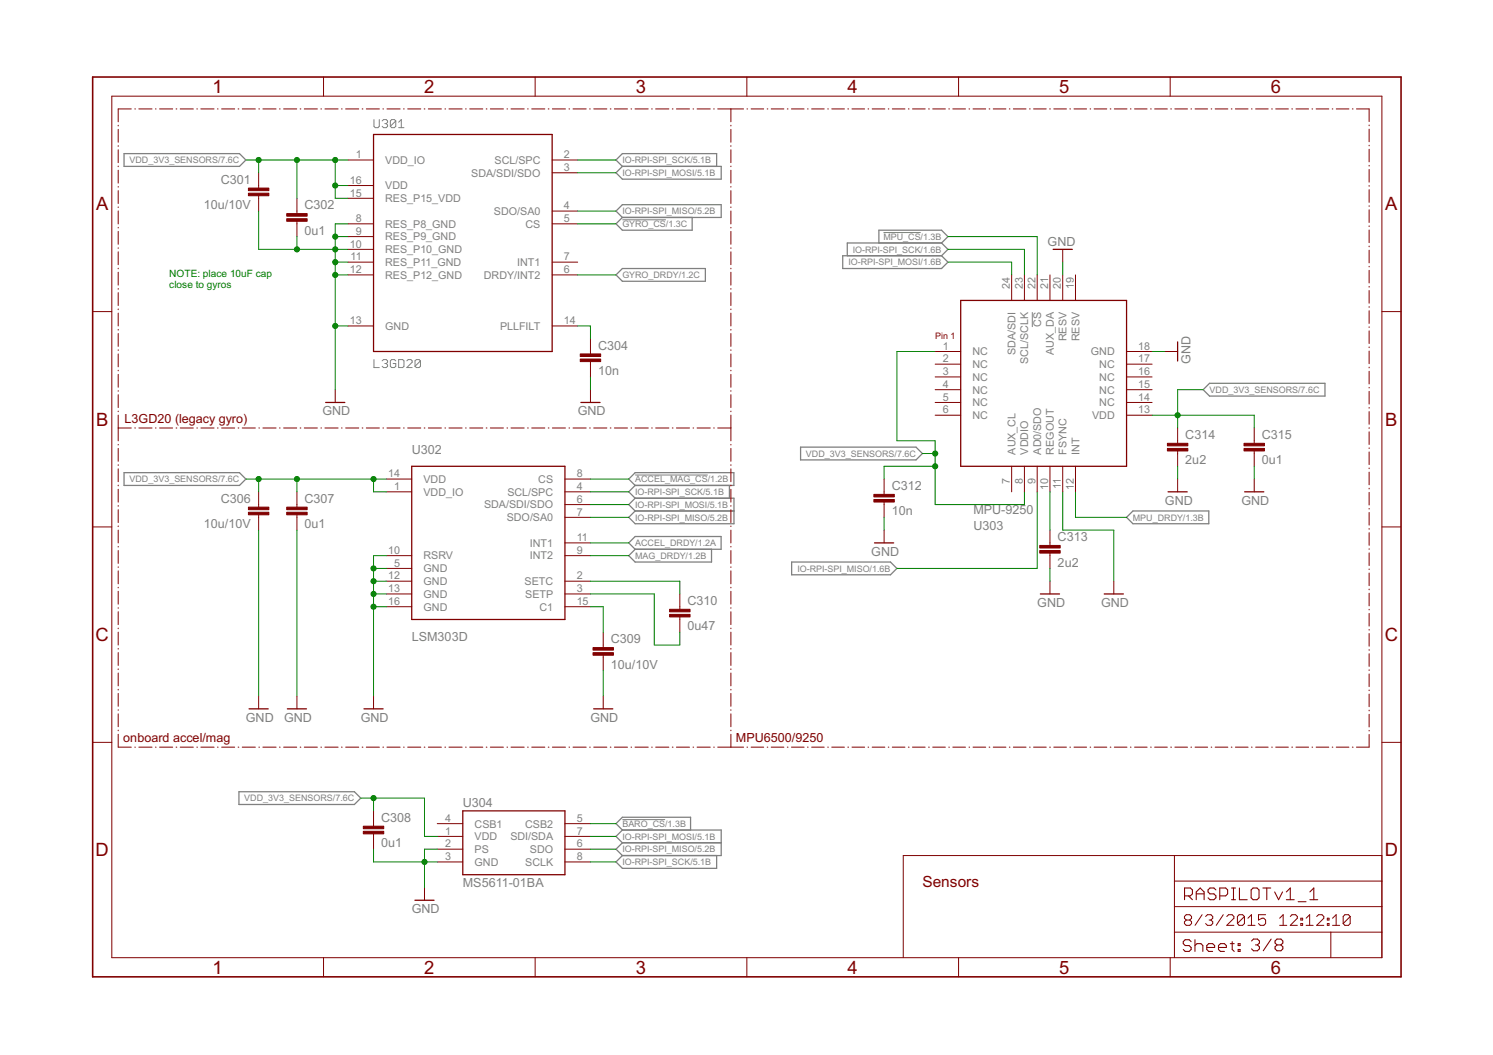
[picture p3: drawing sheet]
<svg xmlns="http://www.w3.org/2000/svg" width="297mm" height="210mm" viewBox="0 0 297 210" stroke-linecap="round" stroke-linejoin="round" font-family="sans-serif">
<g fill="none" stroke="#808080" stroke-width=".2">
<path d="M74.4 23.8v1.3l.3 .3h.5l.3-.3v-1.3M76 24.1l.3-.3h.5l.3 .3v.2l-.3 .3M76.6 24.6h.2M76.8 24.6l.3 .3v.2l-.3 .3h-.5l-.3-.3M78.7 24.1l-.2-.3h-.6l-.2 .3v1M78.7 24.1v1l-.2 .3h-.6l-.2-.3M78.7 24.1l-1 1M79.3 25.4h1.1M79.3 24.3l.5-.5v1.6M123.8 43.7h8.7M175.8 46.3h7.4M74.4 71.5v1.6h1.1"/>
<path d="M76 71.8l.3-.3h.5l.3 .3v.3l-.3 .2M76.6 72.3h.2M76.8 72.3l.3 .3v.3l-.3 .2h-.5l-.3-.2M78.7 71.8l-.2-.3h-.6l-.2 .3v1.1l.2 .2h.6l.2-.2v-.6h-.5M79.3 71.5h.8l.3 .3v1.1l-.3 .2h-.8zM80.9 71.8l.3-.3h.5l.3 .3v.3l-1.1 1h1.1M83.7 71.8v1.1l-.3 .2h-.6l-.2-.2M83.7 71.8l-.3-.3h-.6l-.2 .3v1.1M83.7 71.8l-1.1 1.1M205.4 62.1v3M126.4 94.5h14.4M123.8 163.1h8.5"/>
</g>
<g fill="none" stroke="#808080" stroke-width=".25">
<path d="M24.7 30.6h22.9l1.3 1.2-1.3 1.3h-22.9zM123.8 33.1h19.7v2.5h-19.7l-1.2-1.2zM123.8 33.1l-1.2-1.3 1.2-1.2h18.8v2.5M122.6 42l1.2-1.3h19.7v2.6h-19.7zM122.6 54.7l1.2-1.3h16.5v2.6h-16.5zM123.8 43.3l-1.2 1.2 1.2 1.3h13.9v-2.5M167.7 50.9h19.6l1.3 1.3-1.3 1.2h-19.6zM174.9 48.3v-2.5h12.4l1.3 1.3-1.3 1.2M187.3 48.3h-18.7v2.6M187.3 48.3l1.3 1.3-1.3 1.3M239.4 77.5l1.2-1.2h23v2.5h-23zM24.7 94h22.9l1.3 1.3-1.3 1.3h-22.9z"/>
<path d="M125.1 95.3l1.3-1.3h19.6v2.6h-19.6zM126.4 99.1h19.6v5.1h-19.6l-1.3-1.3 1.3-1.2M126.4 96.6l-1.3 1.3 1.3 1.2M126.4 99.1l-1.3 1.3 1.3 1.3M145.1 96.6v2.5M159.3 89h22.9l1.3 1.2-1.3 1.3h-22.9zM125.1 108l1.3-1.3h17.1v2.6h-17.1zM126.4 109.3l-1.3 1.3 1.3 1.2h15.2v-2.5M126.4 101.7h19.6M157.5 111.8h19.7l1.2 1.3-1.2 1.3h-19.7zM224.1 102.9l1.3-1.2h15.1v2.5h-15.1zM47.5 157.5h23l1.3 1.3-1.3 1.3h-23z"/>
<path d="M123.8 165.1l-1.2-1.2 1.2-1.3h13.6v2.5M123.8 165.1h19.7v5.1h-19.7M123.8 170.2l-1.2 1.3 1.2 1.3h18.8v-2.6M123.8 165.1l-1.2 1.3 1.2 1.3M123.8 167.7h19.7M123.8 167.7l-1.2 1.3 1.2 1.2"/>
</g>
<g fill="none" stroke="#800000" stroke-width=".2">
<path d="M22.2 19.1h252.7v171.4h-252.7zM64.4 15.3v3.8M106.5 15.3v3.8M148.6 15.3v3.8M190.7 15.3v3.8M232.8 15.3v3.8M23.5 24.9v.2M23.5 25.7v2.6M23.5 29v.1M23.5 29.8v2.6M23.5 33v.2M23.5 33.9v2.5"/>
<path d="M23.5 37.1v.1M23.5 37.9v2.6M26.1 21.7h-2.6v2.5M26.8 21.7h.1M27.6 21.7h2.6M30.9 21.7h.2M31.7 21.7h2.7M35 21.7h.2M35.9 21.7h2.6M39.2 21.7h.1M40 21.7h2.6M43.3 21.7h.1"/>
<path d="M44.1 21.7h2.6M47.4 21.7h.1M48.2 21.7h2.6M51.5 34.4v3M51.5 38.9v3.1M51.5 21.7h.1M52.3 21.7h2.6M55.6 21.7h.1M56.4 21.7h2.6M59.1 39.5v3M59.7 21.7h.2M60.5 21.7h2.6"/>
<path d="M63.8 21.7h.2M64.6 21.7h2.7M67.9 21.7h.2M68.8 21.7h2.6M69.2 39.5h5.1M69.2 31.8h5.1M69.2 36.9h5.1M72.1 21.7h.1M72.9 21.7h2.6M76.2 21.7h.1M77 21.7h2.6M80.3 21.7h.1"/>
<path d="M81.1 21.7h2.6M84.4 21.7h.1M85.2 21.7h2.6M88.5 21.7h.1M89.3 21.7h2.6M92.6 21.7h.2M93.5 21.7h2.6M96.7 21.7h.2M97.6 21.7h2.6M100.9 21.7h.1M101.7 21.7h2.6M105 21.7h.1"/>
<path d="M105.8 21.7h2.6M109.1 21.7h.1M109.9 31.8h5M109.9 34.4h5M109.9 21.7h2.6M113.2 21.7h.1M114 21.7h2.6M117.3 21.7h.1M118.1 21.7h2.6M121.4 21.7h.2M122.2 21.7h2.6M125.5 21.7h.2"/>
<path d="M126.3 21.7h2.7M129.6 21.7h.2M130.5 21.7h2.6M133.8 21.7h.1M134.6 21.7h2.6M137.9 21.7h.1M138.7 21.7h2.6M142 21.7h.1M142.8 21.7h5.1M145.4 21.7v2.5M145.4 24.9v.2M145.4 25.7v2.6"/>
<path d="M145.4 29v.1M145.4 29.8v2.6M145.4 33v.2M145.4 33.9v2.5M145.4 37.1v.1M145.4 37.9v2.6M148.6 21.7h.1M149.4 21.7h2.5M152.6 21.7h.2M153.4 21.7h2.6M156.6 21.7h.2M157.5 21.7h2.5"/>
<path d="M160.7 21.7h.1M161.5 21.7h2.5M164.7 21.7h.1M165.5 21.7h2.5M168.7 21.7h.1M169.5 21.7h2.5M172.7 21.7h.1M173.5 21.7h2.5M176.7 21.7h.1M177.5 21.7h2.5M180.7 21.7h.2M181.5 21.7h2.6"/>
<path d="M184.7 21.7h.2M185.6 21.7h2.5M188.8 21.7h.1M189.6 21.7h2.5M192.8 21.7h.1M193.6 21.7h2.5M196.8 21.7h.1M197.6 21.7h2.5M200.8 21.7h.1M201.6 21.7h2.5M204.8 21.7h.2M205.6 21.7h2.6"/>
<path d="M208.8 21.7h.2M209.7 21.7h2.5M212.9 21.7h.1M213.7 21.7h2.5M216.9 21.7h.1M217.7 21.7h2.5M220.9 21.7h.1M221.7 21.7h2.5M224.9 21.7h.1M225.7 21.7h2.5M228.9 21.7h.1M229.7 21.7h2.5"/>
<path d="M232.9 21.7h.2M233.7 21.7h2.6M236.9 21.7h.2M237.8 21.7h2.5M241 21.7h.1M241.8 21.7h2.5M245 21.7h.1M245.8 21.7h2.5M249 21.7h.1M249.8 21.7h2.5M253 21.7h.1M253.8 21.7h2.5"/>
<path d="M257 21.7h.2M257.8 21.7h2.5M261 21.7h.2M261.9 21.7h2.5M265 21.7h.2M265.9 21.7h2.5M269 21.7h.2M269.9 21.7h2.5v2.5M272.4 24.9v.1M272.4 25.7v2.5M272.4 28.9v.1M272.4 29.7v2.5"/>
<path d="M272.4 32.9v.1M272.4 33.7v2.5M272.4 36.9v.2M272.4 37.7v2.6M23.5 41.2v.1M23.5 42v2.6M23.5 45.2v.2M23.5 46v2.6M23.5 49.3v.1M23.5 50.1v2.6M23.5 53.4v.1M23.5 54.2v2.5"/>
<path d="M23.5 57.4v.2M23.5 58.2v2.6M59.1 44v3.1M69.2 52.2h5.1M69.2 44.5h5.1M69.2 47.1h5.1M69.2 49.6h5.1M69.2 54.7h5.1M109.9 52.2h5M109.9 44.5h5M109.9 54.7h5M109.9 42h5"/>
<path d="M145.4 41.2v.1M145.4 42v2.6M145.4 45.2v.2M145.4 46v2.6M145.4 49.3v.1M145.4 50.1v2.6M145.4 53.4v.1M145.4 54.2v2.5M145.4 57.4v.2M145.4 58.2v2.6M201.3 54.7v5.1M203.8 54.7v5.1"/>
<path d="M206.4 54.7v5.1M208.9 54.7v5.1M211.4 49.6v2.6M211.4 54.7v5.1M214 54.7v5.1M272.4 40.9v.2M272.4 41.7v2.6M272.4 44.9v.2M272.4 45.8v2.5M272.4 49v.1M272.4 49.8v2.5M272.4 53v.1"/>
<path d="M272.4 53.8v2.5M272.4 57v.1M272.4 57.8v2.5M18.4 62h3.8M23.5 61.5v.1M23.5 62.3v2.6M23.5 65.5v.2M23.5 66.4v2.5M23.5 69.6v.1M23.5 70.4v2.6M23.5 73.7v.1M23.5 74.5v2.5"/>
<path d="M23.5 77.7v.2M23.5 78.5v2.6M66.7 77.5v2.6M69.2 64.9h5.1M109.9 64.9h5M117.5 67.4v3M117.5 71.9v3.1M117.5 77.5v2.6M145.4 61.5v.1M145.4 62.3v2.6M145.4 65.5v.2M145.4 66.4v2.5"/>
<path d="M145.4 69.6v.1M145.4 70.4v2.6M145.4 73.7v.1M145.4 74.5v2.5M145.4 77.7v.2M145.4 78.5v2.6M186.1 69.9h5M186.1 72.5h5M186.1 75h5M186.1 77.5h5M224.1 69.9h5.1M224.1 72.5h5.1"/>
<path d="M224.1 75h5.1M224.1 77.5h5.1M231.8 69.9h2.5M272.4 61v.2M272.4 61.8v2.5M272.4 65v.2M272.4 65.8v2.5M272.4 69v.2M272.4 69.8v2.6M272.4 73v.2M272.4 73.9v2.5M272.4 77.1v.1"/>
<path d="M272.4 77.9v2.5M274.9 62h3.8M23.5 81.8v.1M23.5 82.6v5.1M23.5 88.4v.1M23.5 89.2v2.6M23.5 92.5v.1M23.5 93.3v2.5M23.5 96.5v.2M23.5 97.3v2.6M23.5 85.2h2.6M26.8 85.2h.1"/>
<path d="M27.6 85.2h2.6M30.9 85.2h.2M31.7 85.2h2.7M35 85.2h.2M35.9 85.2h2.6M39.2 85.2h.1M40 85.2h2.6M43.3 85.2h.1M44.1 85.2h2.6M47.4 85.2h.1M48.2 85.2h2.6M51.5 97.9v3"/>
<path d="M51.5 85.2h.1M52.3 85.2h2.6M55.6 85.2h.1M56.4 85.2h2.6M59.1 97.9v3M59.7 85.2h.2M60.5 85.2h2.6M63.8 85.2h.2M64.6 85.2h2.7M67.9 85.2h.2M68.8 85.2h2.6M72.1 85.2h.1"/>
<path d="M72.9 85.2h2.6M76.2 85.2h.1M76.9 95.3h5M76.9 97.9h5M77 85.2h2.6M80.3 85.2h.1M81.1 85.2h2.6M84.4 85.2h.1M85.2 85.2h2.6M88.5 85.2h.1M89.3 85.2h2.6M92.6 85.2h.2"/>
<path d="M93.5 85.2h2.6M96.7 85.2h.2M97.6 85.2h2.6M100.9 85.2h.1M101.7 85.2h2.6M105 85.2h.1M105.8 85.2h2.6M109.1 85.2h.1M109.9 85.2h2.6M112.4 95.3h5.1M112.4 97.9h5.1M113.2 85.2h.1"/>
<path d="M114 85.2h2.6M117.3 85.2h.1M118.1 85.2h2.6M121.4 85.2h.2M122.2 85.2h2.6M125.5 85.2h.2M126.3 85.2h2.7M129.6 85.2h.2M130.5 85.2h2.6M133.8 85.2h.1M134.6 85.2h2.6M137.9 85.2h.1"/>
<path d="M138.7 85.2h2.6M142 85.2h.1M142.8 85.2h2.6M145.4 81.8v.1M145.4 82.6v5.1M145.4 88.4v.1M145.4 89.2v2.6M145.4 92.5v.1M145.4 93.3v2.5M145.4 96.5v.2M145.4 97.3v2.6M175.9 95.3v3.1"/>
<path d="M175.9 99.9v3M186.1 82.6h5M186.1 80.1h5M201.3 92.8v5.1M203.8 92.8v5.1M206.4 92.8v5.1M208.9 92.8v5.1M211.4 92.8v5.1M214 92.8v5.1M224.1 82.6h5.1M224.1 80.1h5.1M234.3 85.2v3"/>
<path d="M234.3 89.7v3.1M234.3 95.3v2.6M249.5 85.2v3M249.5 89.7v3.1M249.5 95.3v2.6M272.4 81.1v.1M272.4 81.9v2.5M272.4 85.1v.1M272.4 85.9v2.5M272.4 89.1v.1M272.4 89.9v2.5M272.4 93.1v.2"/>
<path d="M272.4 93.9v2.6M272.4 97.1v.2M272.4 98v2.5M18.4 104.8h3.8M23.5 100.6v.1M23.5 101.4v2.6M23.5 104.6v.2M23.5 105.5v2.5M23.5 108.7v.1M23.5 109.5v2.6M23.5 112.8v.1M23.5 113.6v2.6"/>
<path d="M23.5 116.8v.2M23.5 117.6v2.6M51.5 102.4v3.1M59.1 102.4v3.1M76.9 118.2h5M76.9 115.6h5M76.9 113.1h5M76.9 110.6h5M112.4 118.2h5.1M112.4 115.6h5.1M112.4 100.4h5.1M112.4 102.9h5.1"/>
<path d="M112.4 108h5.1M112.4 110.6h5.1M135.3 118.2v3M145.4 100.6v.1M145.4 101.4v2.6M145.4 104.6v.2M145.4 105.5v2.5M145.4 108.7v.1M145.4 109.5v2.6M145.4 112.8v.1M145.4 113.6v2.6M145.4 116.8v.2"/>
<path d="M145.4 117.6v2.6M175.9 105.5v2.5M208.9 105.5v3M208.9 110v3.1M208.9 115.6v2.6M221.6 115.6v2.6M272.4 101.2v.1M272.4 102v2.5M272.4 105.2v.1M272.4 106v2.5M272.4 109.2v.1M272.4 110v2.5"/>
<path d="M272.4 113.2v.1M272.4 114v2.5M272.4 117.2v.1M272.4 118v2.5M274.9 104.8h3.8M23.5 120.9v.1M23.5 121.7v2.6M23.5 125v.1M23.5 125.8v2.5M23.5 129v.2M23.5 129.8v2.6M23.5 133.1v.1"/>
<path d="M23.5 133.9v2.6M23.5 137.1v.2M23.5 138v2.5M51.5 138.5v2.5M59.1 138.5v2.5M74.3 138.5v2.5M76.9 120.7h5M112.4 120.7h5.1M120 125.8v3M120 130.4v3M120 138.5v2.5M135.3 122.7v3.1"/>
<path d="M145.4 120.9v.1M145.4 121.7v2.6M145.4 125v.1M145.4 125.8v2.5M145.4 129v.2M145.4 129.8v2.6M145.4 133.1v.1M145.4 133.9v2.6M145.4 137.1v.2M145.4 138v2.5M272.4 121.2v.1M272.4 122v2.6"/>
<path d="M272.4 125.2v.2M272.4 126v2.6M272.4 129.2v.2M272.4 130.1v2.5M272.4 133.3v.1M272.4 134.1v2.5M272.4 137.3v.1M272.4 138.1v2.5M18.4 147.7h3.8M23.5 141.2v.1M23.5 142v2.6M23.5 145.3v.1"/>
<path d="M23.5 146.1v2.6h2.6M26.8 148.7h.1M27.6 148.7h2.6M30.9 148.7h.2M31.7 148.7h2.7M35 148.7h.2M35.9 148.7h2.6M39.2 148.7h.1M40 148.7h2.6M43.3 148.7h.1M44.1 148.7h2.6M47.4 148.7h.1"/>
<path d="M48.2 148.7h2.6M51.5 148.7h.1M52.3 148.7h2.6M55.6 148.7h.1M56.4 148.7h2.6M59.7 148.7h.2M60.5 148.7h2.6M63.8 148.7h.2M64.6 148.7h2.7M67.9 148.7h.2M68.8 148.7h2.6M72.1 148.7h.1"/>
<path d="M72.9 148.7h2.6M76.2 148.7h.1M77 148.7h2.6M80.3 148.7h.1M81.1 148.7h2.6M84.4 148.7h.1M85.2 148.7h2.6M88.5 148.7h.1M89.3 148.7h2.6M92.6 148.7h.2M93.5 148.7h2.6M96.7 148.7h.2"/>
<path d="M97.6 148.7h2.6M100.9 148.7h.1M101.7 148.7h2.6M105 148.7h.1M105.8 148.7h2.6M109.1 148.7h.1M109.9 148.7h2.6M113.2 148.7h.1M114 148.7h2.6M117.3 148.7h.1M118.1 148.7h2.6M121.4 148.7h.2"/>
<path d="M122.2 148.7h2.6M125.5 148.7h.2M126.3 148.7h2.7M129.6 148.7h.2M130.5 148.7h2.6M133.8 148.7h.1M134.6 148.7h2.6M137.9 148.7h.1M138.7 148.7h2.6M142 148.7h.1M142.8 148.7h5.1M145.4 141.2v.1"/>
<path d="M145.4 142v2.6M145.4 145.3v.1M145.4 146.1v2.6M148.6 148.7h.1M149.4 148.7h2.5M152.6 148.7h.2M153.4 148.7h2.6M156.6 148.7h.2M157.5 148.7h2.5M160.7 148.7h.1M161.5 148.7h2.5M164.7 148.7h.1"/>
<path d="M165.5 148.7h2.5M168.7 148.7h.1M169.5 148.7h2.5M172.7 148.7h.1M173.5 148.7h2.5M176.7 148.7h.1M177.5 148.7h2.5M180.7 148.7h.2M181.5 148.7h2.6M184.7 148.7h.2M185.6 148.7h2.5M188.8 148.7h.1"/>
<path d="M189.6 148.7h2.5M192.8 148.7h.1M193.6 148.7h2.5M196.8 148.7h.1M197.6 148.7h2.5M200.8 148.7h.1M201.6 148.7h2.5M204.8 148.7h.2M205.6 148.7h2.6M208.8 148.7h.2M209.7 148.7h2.5M212.9 148.7h.1"/>
<path d="M213.7 148.7h2.5M216.9 148.7h.1M217.7 148.7h2.5M220.9 148.7h.1M221.7 148.7h2.5M224.9 148.7h.1M225.7 148.7h2.5M228.9 148.7h.1M229.7 148.7h2.5M232.9 148.7h.2M233.7 148.7h2.6M236.9 148.7h.2"/>
<path d="M237.8 148.7h2.5M241 148.7h.1M241.8 148.7h2.5M245 148.7h.1M245.8 148.7h2.5M249 148.7h.1M249.8 148.7h2.5M253 148.7h.1M253.8 148.7h2.5M257 148.7h.2M257.8 148.7h2.5M261 148.7h.2"/>
<path d="M261.9 148.7h2.5M265 148.7h.2M265.9 148.7h2.5M269 148.7h.2M272.4 146.1v2.6h-2.5M272.4 141.3v.1M272.4 142.1v2.5M272.4 145.3v.1M274.9 147.7h3.8M74.3 161.3v3.1M74.3 165.9v3.1M84.5 176.6v2.5"/>
<path d="M87 163.9h5.1M87 166.4h5.1M87 169h5.1M87 171.5h5.1M112.4 163.9h5.1M112.4 166.4h5.1M112.4 169h5.1M112.4 171.5h5.1M233.7 170.2v20.3M233.7 175.3h41.2M274.9 170.2h-95.2v20.3M64.4 190.5v3.9"/>
<path d="M106.5 190.5v3.9M148.6 190.5v3.9M190.7 190.5v3.9M232.8 190.5v3.9M233.7 185.5h41.2M233.7 180.4h41.2M236 183l-.4-.3v-.3l.4-.4h.7l.4 .4v.3l-.4 .3M236 183l-.4 .4v.3l.4 .4h.7l.4-.4v-.3l-.4-.4M236 183h.7M239.2 182l-1.4 2.1M239.9 182.4l.3-.4h.7l.4 .4v.3l-.4 .3M240.6 183h.3"/>
<path d="M240.9 183l.4 .4v.3l-.4 .4h-.7l-.3-.4M243.4 182l-1.4 2.1M244.1 182.4l.3-.4h.7l.4 .4v.3l-1.4 1.4h1.4M247.6 182.4l-.4-.4h-.7l-.3 .4v1.3M247.6 182.4v1.3l-.4 .4h-.7l-.3-.4M247.6 182.4l-1.4 1.3M248.3 184.1h1.4M248.3 182.7l.7-.7v2.1M251.8 182h-1.4v1l.7-.3h.3l.4 .3v.7l-.4 .4h-.7l-.3-.4M254.6 184.1h1.4M254.6 182.7l.7-.7v2.1M256.7 182.4l.3-.4h.8l.3 .4v.3l-1.4 1.4h1.4"/>
<path d="M258.8 183.7h.4v.4h-.4zM258.8 182.7h.4v.3h-.4zM259.9 184.1h1.4M259.9 182.7l.7-.7v2.1M262 182.4l.3-.4h.7l.4 .4v.3l-1.4 1.4h1.4M264.1 183.7h.3v.4h-.3zM264.1 182.7h.3v.3h-.3zM264.8 185.5v5M265.1 184.1h1.4M265.1 182.7l.7-.7v2.1M268.6 182.4l-.3-.4h-.7l-.4 .4v1.3M268.6 182.4v1.3l-.3 .4h-.7l-.4-.4"/>
<path d="M268.6 182.4l-1.4 1.3"/>
</g>
<g fill="none" stroke="#800000" stroke-width=".21">
<path d="M235.7 178.2h1.1l.4-.4v-.7l-.4-.4h-1.1v2.3M236.5 178.2l.7 .8M238 179v-1.5l.8-.8 .8 .8v1.5M238 177.8h1.6M241.9 177.1l-.4-.4h-.8l-.4 .4v.4l.4 .3h.8l.4 .4v.4l-.4 .4h-.8l-.4-.4M242.7 178.2h1.2l.3-.4v-.7l-.3-.4h-1.2v2.3M245 176.7h.8M245 179h.8M245.4 176.7v2.3M246.6 176.7v2.3h1.5M249.3 176.7h.8l.4 .4v1.5l-.4 .4h-.8l-.4-.4v-1.5zM251.2 176.7h1.6"/>
<path d="M252 176.7v2.3M253.6 177.5l.8 1.5 .8-1.5M255.9 179h1.6M255.9 177.5l.8-.8v2.3M258.3 179.4h1.5M260.6 179h1.6M260.6 177.5l.8-.8v2.3M237 187.3l-.4-.3h-.8l-.4 .3v.4l.4 .4h.8l.4 .4v.4l-.4 .4h-.8l-.4-.4M237.7 187v2.3M237.7 188.1l.4-.4h.8l.4 .4v1.2M240.1 188.5h1.6v-.4l-.4-.4h-.8l-.4 .4v.8l.4 .4h.8M242.4 188.5h1.6v-.4l-.4-.4h-.8l-.4 .4v.8l.4 .4h.8"/>
<path d="M244.8 187.7h.8M245.2 187.3v1.6l.4 .4M246.3 187.7h.4v.4h-.4zM246.3 188.9h.4v.4h-.4zM249 187.2l.4-.4h.8l.4 .4v.4l-.4 .4M249.8 188h.4M250.2 188l.4 .4v.4l-.4 .4h-.8l-.4-.4M252.9 186.8l-1.6 2.4M254.1 188l-.4-.4v-.4l.4-.4h.7l.4 .4v.4l-.4 .4M254.1 188h.7M254.1 188l-.4 .4v.4l.4 .4h.7l.4-.4v-.4l-.4-.4"/>
</g>
<path d="M18.4 15.3h260.3v179.1h-260.3z" fill="none" stroke="#800000" stroke-width=".32"/>
<g fill="#800000" stroke="#800000" stroke-width=".2">
<path d="M118 129.9h4v.5h-4z"/>
<path d="M118 128.8h4v.5h-4z"/>
<path d="M72.3 165.4h4v.5h-4z"/>
<path d="M72.3 164.4h4v.5h-4z"/>
<path d="M57 101.9h4.1v.5h-4.1z"/>
<path d="M57 100.9h4.1v.5h-4.1z"/>
<path d="M133.2 122.2h4.1v.5h-4.1z"/>
<path d="M133.2 121.2h4.1v.5h-4.1z"/>
<path d="M49.4 101.9h4.1v.5h-4.1z"/>
<path d="M49.4 100.9h4.1v.5h-4.1z"/>
<path d="M57 43.5h4.1v.5h-4.1z"/>
<path d="M57 42.5h4.1v.5h-4.1z"/>
<path d="M115.4 71.4h4.1v.5h-4.1z"/>
<path d="M115.4 70.4h4.1v.5h-4.1z"/>
<path d="M49.4 38.4h4.1v.5h-4.1z"/>
<path d="M49.4 37.4h4.1v.5h-4.1z"/>
<path d="M173.9 99.4h4v.5h-4z"/>
<path d="M173.9 98.4h4v.5h-4z"/>
<path d="M232.3 89.2h4v.5h-4z"/>
<path d="M232.3 88.2h4v.5h-4z"/>
<path d="M247.5 89.2h4.1v.5h-4.1z"/>
<path d="M247.5 88.2h4.1v.5h-4.1z"/>
<path d="M206.9 109.5h4v.5h-4z"/>
<path d="M206.9 108.5h4v.5h-4z"/>
</g>
<g fill="none" stroke="#800000" stroke-width=".25">
<path d="M74.3 26.8h35.6v43.1h-35.6zM191.1 59.8h33v33h-33zM209.5 49.6h3.8M234.3 68v3.8M64.8 80.1h3.8M81.9 92.8h30.5v30.5h-30.5zM115.6 80.1h3.8M232.4 97.9h3.8M247.6 97.9h3.8M174 108h3.8M207 118.2h3.8M219.7 118.2h3.8"/>
<path d="M49.6 141h3.8M57.2 141h3.8M72.4 141h3.8M118.1 141h3.8M82.5 179.1h3.9M92.1 161.3h20.3v12.7h-20.3z"/>
</g>
<g fill="none" stroke="#008000" stroke-width=".2">
<path d="M48.9 31.8h20.3M51.5 31.8v2.6M59.1 31.8v7.7M66.7 31.8v7.7h2.5M66.7 36.9h2.5M114.9 31.8h7.7M114.9 34.4h7.7M51.5 42v7.6h17.7M59.1 47.1v2.5M66.7 47.1h2.5M66.7 52.2h2.5M66.7 54.7h2.5"/>
<path d="M69.2 44.5h-2.5v33M114.9 44.5h7.7M114.9 54.7h7.7M114.9 42h7.7M188.6 47.1h17.8v7.6M188.6 49.6h15.2v5.1M188.6 52.2h12.7v2.5M211.4 52.2v2.5M66.7 64.9h2.5M114.9 64.9h2.6v2.5M117.5 75v2.5M186.1 69.9h-7.7v17.8h7.7v12.7h17.7v-2.5"/>
<path d="M229.2 69.9h2.6M239.4 77.5h-5.1v7.7M48.9 95.3h28M51.5 95.3v2.6M59.1 95.3v2.6M74.3 95.3v2.6h2.6M117.5 95.3h7.6M117.5 97.9h7.6M183.5 90.2h2.6M186.1 92.8h-10.2v2.5M206.4 97.9v15.2h-28M208.9 97.9v7.6"/>
<path d="M211.4 97.9v7.6h10.2v10.1M214 97.9v5h10.1M229.2 82.6h20.3v2.6M234.3 92.8v2.5M249.5 92.8v2.5M51.5 105.5v33M59.1 105.5v33M74.3 113.1h2.6M74.3 115.6h2.6M74.3 118.2h2.6M76.9 110.6h-2.6v27.9M117.5 110.6h7.6"/>
<path d="M117.5 115.6h17.8v2.6M117.5 118.2h12.7v10.1h5.1v-2.5M117.5 100.4h7.6M117.5 108h7.6M117.5 102.9h7.6M175.9 102.9v2.6M208.9 113.1v2.5M74.3 120.7h2.6M117.5 120.7h2.5v5.1M120 133.4v5.1M71.8 158.8h12.7v7.6h2.5M74.3 158.8v2.5"/>
<path d="M74.3 169v2.5h12.7M87 169h-2.5v7.6M117.5 171.5h5.1M117.5 169h5.1M117.5 166.4h5.1M117.5 163.9h5.1"/>
</g>
<g fill="#008000" stroke="#008000" stroke-width=".2">
<circle cx="84.5" cy="171.5" r=".51"/>
<circle cx="74.3" cy="120.7" r=".51"/>
<circle cx="74.3" cy="118.2" r=".51"/>
<circle cx="74.3" cy="115.6" r=".51"/>
<circle cx="74.3" cy="113.1" r=".51"/>
<circle cx="66.7" cy="47.1" r=".51"/>
<circle cx="66.7" cy="49.6" r=".51"/>
<circle cx="66.7" cy="52.2" r=".51"/>
<circle cx="66.7" cy="54.7" r=".51"/>
<circle cx="66.7" cy="64.9" r=".51"/>
<circle cx="59.1" cy="49.6" r=".51"/>
<circle cx="74.3" cy="158.8" r=".51"/>
<circle cx="51.5" cy="95.3" r=".51"/>
<circle cx="59.1" cy="95.3" r=".51"/>
<circle cx="74.3" cy="95.3" r=".51"/>
<circle cx="59.1" cy="31.8" r=".51"/>
<circle cx="66.7" cy="31.8" r=".51"/>
<circle cx="51.5" cy="31.8" r=".51"/>
<circle cx="66.7" cy="36.9" r=".51"/>
<circle cx="234.3" cy="82.6" r=".51"/>
<circle cx="186.1" cy="92.8" r=".51"/>
<circle cx="186.1" cy="90.2" r=".51"/>
</g>
<g font-size="4.1" fill="#800000">
<text x="42.3" y="18.5">1</text>
<text x="84.4" y="18.5">2</text>
<text x="126.5" y="18.5">3</text>
<text x="168.6" y="18.5">4</text>
<text x="210.7" y="18.5">5</text>
<text x="252.9" y="18.5">6</text>
<text x="19.1" y="41.9">A</text>
<text x="275.6" y="41.9">A</text>
<text x="19.1" y="84.7">B</text>
<text x="275.6" y="84.7">B</text>
<text x="19" y="127.6">C</text>
<text x="275.5" y="127.6">C</text>
<text x="19" y="170.4">D</text>
<text x="275.5" y="170.4">D</text>
<text x="42.3" y="193.7">1</text>
<text x="84.4" y="193.7">2</text>
<text x="126.5" y="193.7">3</text>
<text x="168.6" y="193.7">4</text>
<text x="210.7" y="193.7">5</text>
<text x="252.9" y="193.7">6</text>
</g>
<text font-size="3.4" fill="#800000" x="183.5" y="176.6">Sensors</text>
<g font-size="2.8" fill="#808080">
<text x="40.6" y="41.6">10u/10V</text>
<text x="43.9" y="36.5">C301</text>
<text x="60.6" y="41.6">C302</text>
<text x="60.6" y="46.7">0u1</text>
<text x="208.4" y="48.8">GND</text>
<text x="119" y="69.5">C304</text>
<text x="119" y="74.6">10n</text>
<text x="236.8" y="72.5" transform="rotate(-90 236.8 72.5)">GND</text>
<text x="64.1" y="82.6">GND</text>
<text x="114.9" y="82.6">GND</text>
<text x="235.8" y="87.3">C314</text>
<text x="251.1" y="87.3">C315</text>
<text x="81.9" y="90.2">U302</text>
<text x="235.8" y="92.4">2u2</text>
<text x="251.1" y="92.4">0u1</text>
<text x="43.9" y="100">C306</text>
<text x="60.6" y="100">C307</text>
<text x="177.4" y="97.5">C312</text>
<text x="231.8" y="100.4">GND</text>
<text x="247" y="100.4">GND</text>
<text x="40.6" y="105.1">10u/10V</text>
<text x="60.6" y="105.1">0u1</text>
<text x="177.4" y="102.6">10n</text>
<text x="193.7" y="102.2">MPU-9250</text>
<text x="193.7" y="105.5">U303</text>
<text x="210.4" y="107.6">C313</text>
<text x="173.3" y="110.6">GND</text>
<text x="210.4" y="112.7">2u2</text>
<text x="136.8" y="125.4">0u47</text>
<text x="136.8" y="120.3">C310</text>
<text x="206.4" y="120.7">GND</text>
<text x="219.1" y="120.7">GND</text>
<text x="81.9" y="127.6">LSM303D</text>
<text x="121.5" y="127.9">C309</text>
<text x="121.5" y="133">10u/10V</text>
<text x="48.9" y="143.6">GND</text>
<text x="56.5" y="143.6">GND</text>
<text x="71.8" y="143.6">GND</text>
<text x="117.5" y="143.6">GND</text>
<text x="92.1" y="160.6">U304</text>
<text x="75.8" y="163.5">C308</text>
<text x="75.8" y="168.6">0u1</text>
<text x="92.1" y="176.6">MS5611-01BA</text>
<text x="81.9" y="181.7">GND</text>
</g>
<g font-size="2.8" fill="#800000">
<text x="24.8" y="84.1">L3GD20 (legacy gyro)</text>
<text x="24.5" y="147.6">onboard accel/mag</text>
<text x="146.4" y="147.6">MPU6500/9250</text>
</g>
<g font-size="2.4" fill="#808080">
<text x="70.8" y="31.5">1</text>
<text x="76.6" y="32.6">VDD_IO</text>
<text x="93.8" y="35.1">SDA/SDI/SDO</text>
<text x="98.4" y="32.6">SCL/SPC</text>
<text x="112.2" y="31.5">2</text>
<text x="112.2" y="34">3</text>
<text x="69.6" y="39.1">15</text>
<text x="69.6" y="36.6">16</text>
<text x="76.6" y="40.2">RES_P15_VDD</text>
<text x="76.6" y="37.7">VDD</text>
<text x="112.2" y="41.6">4</text>
<text x="70.8" y="44.2">8</text>
<text x="70.8" y="46.7">9</text>
<text x="76.6" y="45.3">RES_P8_GND</text>
<text x="76.6" y="47.8">RES_P9_GND</text>
<text x="98.3" y="42.8">SDO/SA0</text>
<text x="104.6" y="45.3">CS</text>
<text x="112.2" y="44.2">5</text>
<text x="69.6" y="49.3">10</text>
<text x="69.7" y="51.8">11</text>
<text x="76.6" y="52.9">RES_P11_GND</text>
<text x="76.6" y="50.4">RES_P10_GND</text>
<text x="102.9" y="52.9">INT1</text>
<text x="112.2" y="51.8">7</text>
<text x="69.6" y="54.3">12</text>
<text x="76.6" y="55.4">RES_P12_GND</text>
<text x="96.3" y="55.5">DRDY/INT2</text>
<text x="112.2" y="54.3">6</text>
<text x="200.9" y="57.4" transform="rotate(-90 200.9 57.4)">24</text>
<text x="203.5" y="57.4" transform="rotate(-90 203.5 57.4)">23</text>
<text x="206" y="57.4" transform="rotate(-90 206 57.4)">22</text>
<text x="208.5" y="57.4" transform="rotate(-90 208.5 57.4)">21</text>
<text x="211.1" y="57.4" transform="rotate(-90 211.1 57.4)">20</text>
<text x="213.6" y="57.4" transform="rotate(-90 213.6 57.4)">19</text>
<text x="69.6" y="64.5">13</text>
<text x="76.6" y="65.6">GND</text>
<text x="99.5" y="65.6">PLLFILT</text>
<text x="112.2" y="64.5">14</text>
<text x="207.1" y="65.1" transform="rotate(-90 207.1 65.1)">CS</text>
<text x="187.6" y="69.6">1</text>
<text x="193.5" y="70.7">NC</text>
<text x="202" y="70.6" transform="rotate(-90 202 70.6)">SDA/SDI</text>
<text x="209.7" y="70.6" transform="rotate(-90 209.7 70.6)">AUX_DA</text>
<text x="212.2" y="67.9" transform="rotate(-90 212.2 67.9)">RESV</text>
<text x="214.7" y="67.9" transform="rotate(-90 214.7 67.9)">RESV</text>
<text x="217" y="70.7">GND</text>
<text x="226.5" y="69.6">18</text>
<text x="187.6" y="72.1">2</text>
<text x="187.6" y="74.6">3</text>
<text x="187.6" y="77.2">4</text>
<text x="193.5" y="73.2">NC</text>
<text x="193.5" y="75.8">NC</text>
<text x="204.6" y="72.4" transform="rotate(-90 204.6 72.4)">SCL/SCLK</text>
<text x="218.7" y="73.2">NC</text>
<text x="218.7" y="75.8">NC</text>
<text x="226.5" y="77.2">15</text>
<text x="226.5" y="72.1">17</text>
<text x="226.5" y="74.6">16</text>
<text x="187.6" y="79.7">5</text>
<text x="187.6" y="82.3">6</text>
<text x="193.5" y="78.3">NC</text>
<text x="193.5" y="80.8">NC</text>
<text x="193.5" y="83.4">NC</text>
<text x="217.3" y="83.4">VDD</text>
<text x="218.7" y="80.8">NC</text>
<text x="218.7" y="78.3">NC</text>
<text x="226.5" y="82.3">13</text>
<text x="226.5" y="79.7">14</text>
<text x="77.2" y="95">14</text>
<text x="114.7" y="95">8</text>
<text x="202" y="90.4" transform="rotate(-90 202 90.4)">AUX_CL</text>
<text x="204.6" y="90.4" transform="rotate(-90 204.6 90.4)">VDDIO</text>
<text x="207.1" y="90.4" transform="rotate(-90 207.1 90.4)">AD0/SDO</text>
<text x="209.7" y="90.4" transform="rotate(-90 209.7 90.4)">REGOUT</text>
<text x="212.2" y="90.4" transform="rotate(-90 212.2 90.4)">FSYNC</text>
<text x="214.7" y="90.4" transform="rotate(-90 214.7 90.4)">INT</text>
<text x="78.4" y="97.5">1</text>
<text x="84.3" y="96.1">VDD</text>
<text x="84.3" y="98.6">VDD_IO</text>
<text x="96.3" y="101.2">SDA/SDI/SDO</text>
<text x="100.9" y="98.6">SCL/SPC</text>
<text x="107.1" y="96.1">CS</text>
<text x="114.7" y="97.5">4</text>
<text x="114.7" y="100">6</text>
<text x="200.9" y="96.3" transform="rotate(-90 200.9 96.3)">7</text>
<text x="203.5" y="96.3" transform="rotate(-90 203.5 96.3)">8</text>
<text x="206" y="96.3" transform="rotate(-90 206 96.3)">9</text>
<text x="208.5" y="97.5" transform="rotate(-90 208.5 97.5)">10</text>
<text x="211.1" y="97.3" transform="rotate(-90 211.1 97.3)">11</text>
<text x="213.6" y="97.5" transform="rotate(-90 213.6 97.5)">12</text>
<text x="100.8" y="103.7">SDO/SA0</text>
<text x="114.7" y="102.6">7</text>
<text x="114.7" y="107.7">11</text>
<text x="77.2" y="110.2">10</text>
<text x="78.4" y="112.7">5</text>
<text x="84.3" y="113.9">GND</text>
<text x="84.3" y="111.3">RSRV</text>
<text x="105.4" y="108.8">INT1</text>
<text x="105.4" y="111.3">INT2</text>
<text x="114.7" y="110.2">9</text>
<text x="77.2" y="117.8">13</text>
<text x="77.2" y="115.3">12</text>
<text x="84.3" y="118.9">GND</text>
<text x="84.3" y="116.4">GND</text>
<text x="104.4" y="116.4">SETC</text>
<text x="104.5" y="118.9">SETP</text>
<text x="114.7" y="117.8">3</text>
<text x="114.7" y="115.3">2</text>
<text x="77.2" y="120.4">16</text>
<text x="84.3" y="121.5">GND</text>
<text x="107.3" y="121.5">C1</text>
<text x="114.7" y="120.4">15</text>
<text x="88.6" y="163.5">4</text>
<text x="88.6" y="166.1">1</text>
<text x="94.4" y="164.6">CSB1</text>
<text x="94.4" y="167.2">VDD</text>
<text x="101.5" y="167.2">SDI/SDA</text>
<text x="104.5" y="164.6">CSB2</text>
<text x="114.7" y="166.1">7</text>
<text x="114.7" y="163.5">5</text>
<text x="88.6" y="168.6">2</text>
<text x="88.6" y="171.1">3</text>
<text x="94.4" y="169.7">PS</text>
<text x="94.4" y="172.3">GND</text>
<text x="104.5" y="172.3">SCLK</text>
<text x="105.4" y="169.7">SDO</text>
<text x="114.7" y="171.1">8</text>
<text x="114.7" y="168.6">6</text>
</g>
<g font-size="2.2" fill="#008000">
<text x="33.7" y="55.1">NOTE: place 10uF cap</text>
<text x="33.7" y="57.2">close to gyros</text>
</g>
<g font-size="2" fill="#808080">
<text x="25.8" y="32.5">VDD_3V3_SENSORS/7.6C</text>
<text x="123.8" y="32.5">IO-RPI-SPI_SCK/5.1B</text>
<text x="123.8" y="35">IO-RPI-SPI_MOSI/5.1B</text>
<text x="123.8" y="45.2">GYRO_CS/1.3C</text>
<text x="123.8" y="42.6">IO-RPI-SPI_MISO/5.2B</text>
<text x="175.8" y="47.7">MPU_CS/1.3B</text>
<text x="168.8" y="52.8">IO-RPI-SPI_MOSI/1.6B</text>
<text x="169.6" y="50.2">IO-RPI-SPI_SCK/1.6B</text>
<text x="123.8" y="55.3">GYRO_DRDY/1.2C</text>
<text x="240.6" y="78.2">VDD_3V3_SENSORS/7.6C</text>
<text x="25.8" y="96">VDD_3V3_SENSORS/7.6C</text>
<text x="126.4" y="96">ACCEL_MAG_CS/1.2B</text>
<text x="160.4" y="90.9">VDD_3V3_SENSORS/7.6C</text>
<text x="126.4" y="98.5">IO-RPI-SPI_SCK/5.1B</text>
<text x="126.4" y="101">IO-RPI-SPI_MOSI/5.1B</text>
<text x="126.4" y="103.6">IO-RPI-SPI_MISO/5.2B</text>
<text x="225.4" y="103.6">MPU_DRDY/1.3B</text>
<text x="126.4" y="108.6">ACCEL_DRDY/1.2A</text>
<text x="126.4" y="111.2">MAG_DRDY/1.2B</text>
<text x="158.6" y="113.7">IO-RPI-SPI_MISO/1.6B</text>
<text x="48.6" y="159.4">VDD_3V3_SENSORS/7.6C</text>
<text x="123.8" y="164.5">BARO_CS/1.3B</text>
<text x="123.8" y="167.1">IO-RPI-SPI_MOSI/5.1B</text>
<text x="123.8" y="172.1">IO-RPI-SPI_SCK/5.1B</text>
<text x="123.8" y="169.6">IO-RPI-SPI_MISO/5.2B</text>
</g>
<text font-size="2" fill="#800000" x="186" y="67.4">Pin 1</text>
</svg>
